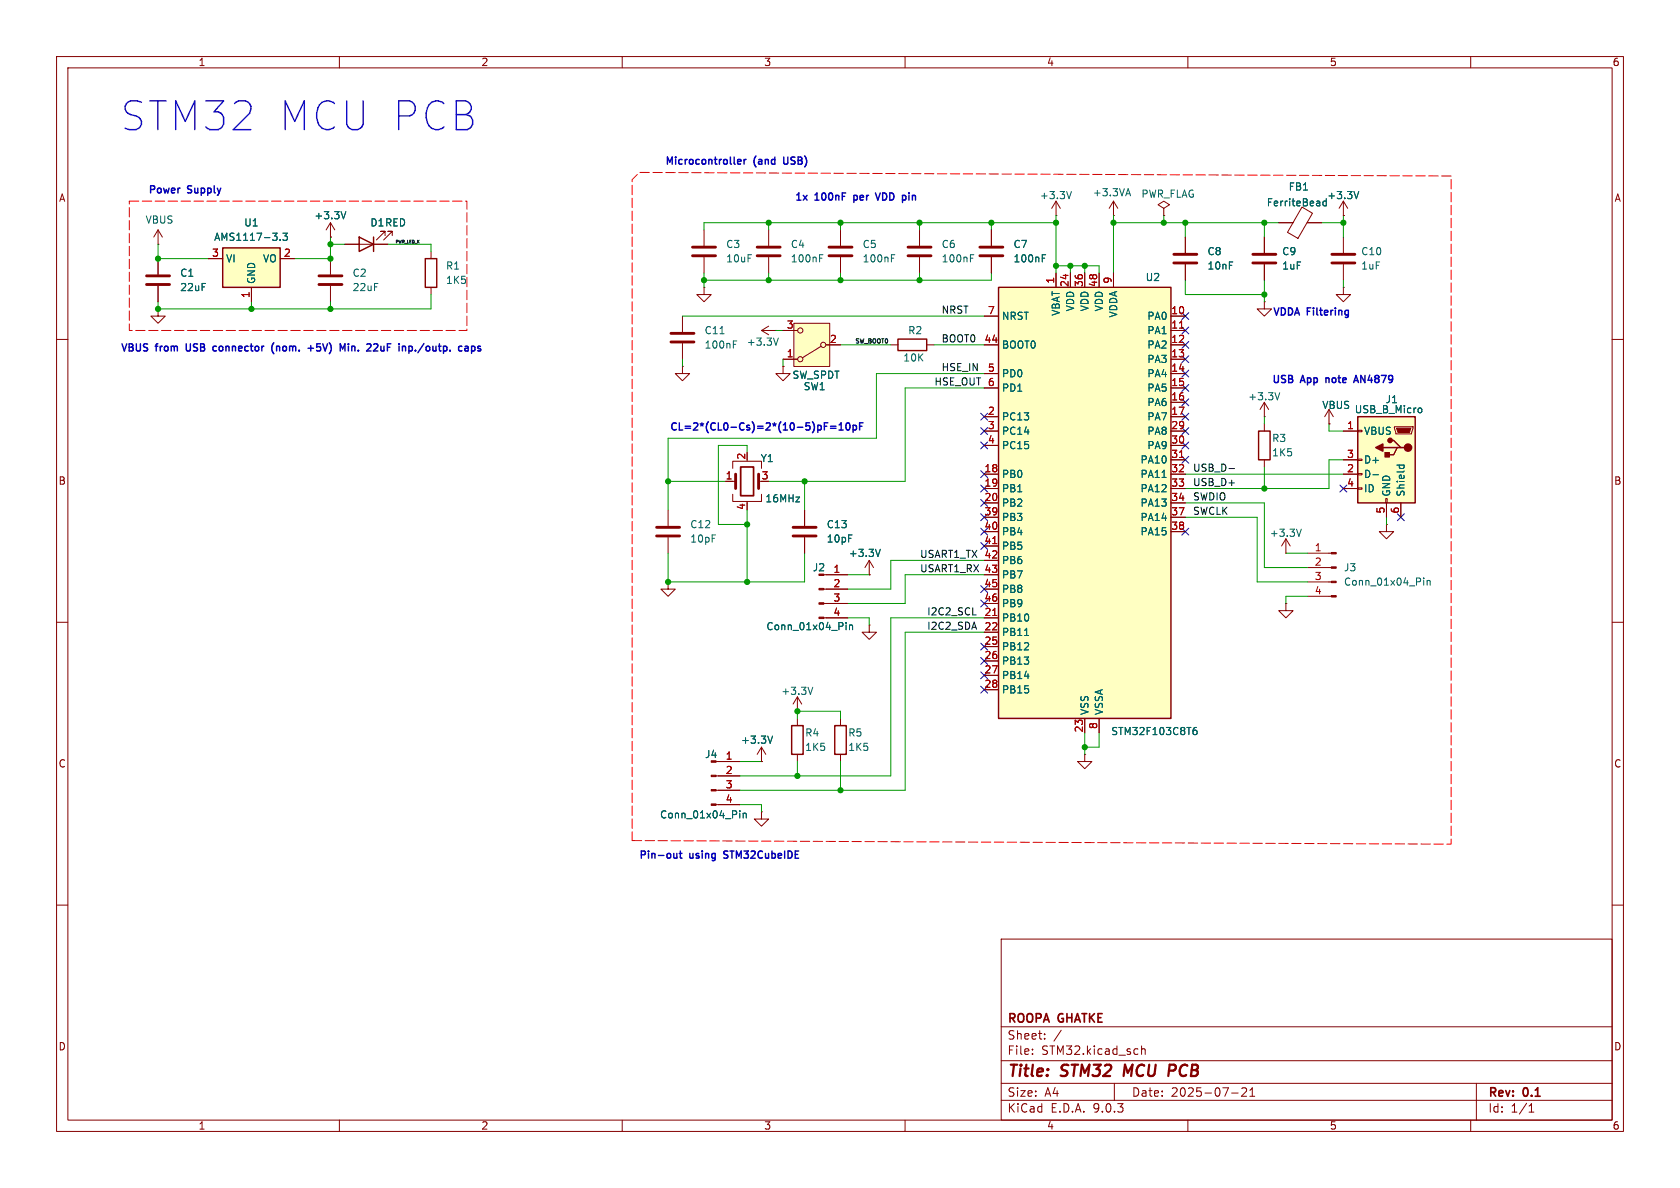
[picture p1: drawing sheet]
<svg xmlns="http://www.w3.org/2000/svg" width="297mm" height="210mm" viewBox="0 0 297 210" stroke-linecap="round" stroke-linejoin="round" font-family="sans-serif">
<g fill="none" stroke="#840000" stroke-width=".18">
<path d="M10 10h277v190h-277zM12 12h273v186h-273zM60 10v2M110 10v2M160 10v2M210 10v2M260 10v2M58.4 39.4l.8 1.2M58.4 39.4l-.7 1.2M58.4 39.4v2.5M186.7 38.1h.1M186.7 35.6l-.8 1.2"/>
<path d="M186.7 35.6l.8 1.2M186.7 35.6v2.5M27.9 43.2h.1M27.9 54.6v1.3h1.3l-1.3 1.3-1.2-1.3h1.2M27.9 54.6h.1M27.9 40.6l-.7 1.3M27.9 40.6l.8 1.3M27.9 40.6v2.6M27.9 45.7v2.8M27.9 50.5v2.8M58.4 41.9h.1M76.2 44.5v1.2"/>
<path d="M76.2 50.8v1.3M223.5 41.9v2.8M223.5 46.7v2.8M10 60h2M120.6 64.8v1.2h1.3l-1.3 1.3-1.2-1.3h1.2M120.6 64.8h.1M138.4 64.8v1.2h1.3l-1.3 1.3-1.2-1.3h1.2M138.4 64.8h.1M285 60h2M128.3 85.1h1.7M129.5 82.8v-1.3h5.1v1.3M129.5 87.4v1.2h5.1v-1.2"/>
<path d="M132.1 88.6v.3M142.2 90.2v2.8M142.2 95v2.8M153.7 99.1l.7 1.2M153.7 99.1l-.8 1.2M153.7 99.1v2.5M10 110h2M118.1 102.9v1.2h1.3l-1.3 1.3-1.3-1.3h1.3M118.1 102.9h.1M145.6 101.6h4.3M145.6 104.1h4.3M145.6 106.7h4.3"/>
<path d="M145.6 109.2h4.3M153.7 101.6h.1M153.7 110.5v1.3h-1.3l1.3 1.2 1.2-1.2h-1.2M153.7 110.5h.1M285 110h2M126.6 134.6h4.2M126.6 137.2h4.2M126.6 139.7h4.2M134.6 134.6h.1M134.6 132.1l.8 1.3M134.6 132.1l-.7 1.3M134.6 132.1v2.5"/>
<path d="M141 125.7h.1M141 123.2l-.8 1.3M141 123.2l.7 1.3M141 123.2v2.5M141 127v1.3M141 133.4v1.2M148.6 127v1.3M148.6 133.4v1.2M126.6 142.2h4.2M134.6 143.5v1.3h-1.3l1.3 1.3 1.3-1.3h-1.3M134.6 143.5h.1M10 160h2"/>
<path d="M177 166h108v32h-108zM285 160h2M60 198v2M110 198v2M160 198v2M177 194.5h108M177 191.5h108M177 187.5h108M177 181.5h108M182.5 186.3v.1M182.5 185.5v.1M184.7 183.6v.1"/>
<path d="M184.7 182.8v.1M187.6 182.1l-1.3 2M197 191.5v3M201.8 184.9v1.5M201.8 185.5l.2-.1 .4 .1 .1 .9M210 198v2M217.7 193.2h1.2M219.5 192.4l.6-.1 .2 .1 .1 .3-.9 1.1h.9M221 193.8h.8M221 192.7l.4-.4v1.5M260 198v2M261 191.5v6.5"/>
<path d="M270.3 196.6h.9M270.3 195.5l.4-.4v1.5"/>
</g>
<path d="M198.9 188.2l-.3 2M206.8 188.2h.8M207.6 189.2l-.9 .1" fill="none" stroke="#840000" stroke-width=".4"/>
<g fill="#840000" stroke="#840000" stroke-width=".18">
<path d="M125.7 137h.9v.3h-.9z"/>
<path d="M125.7 139.6h.9v.2h-.9z"/>
<path d="M125.7 142.1h.9v.3h-.9z"/>
<path d="M144.8 104h.8v.3h-.8z"/>
<path d="M144.8 106.6h.8v.2h-.8z"/>
<path d="M144.8 109.1h.8v.2h-.8z"/>
</g>
<g fill="none" stroke="#006464" stroke-width=".18">
<path d="M61.1 37.4l-.4 1.3M189.4 33.9l-.4 1.2M155.6 97.1l-.4 1.3M149.6 110.1v.1M149.6 110.5v.8M150.2 110.5v.8M150.2 110.6l.2-.1h.3v.8M136.6 130.1l-.4 1.3M143.7 121.5l-.4 1.3M130.8 143.3v.1M130.8 143.8v.8M131.4 143.8v.8"/>
<path d="M131.4 143.9l.2-.1h.3v.8"/>
</g>
<path d="M25.9 48.8h4.1M25.9 50.3h4.1M221.5 45h4.1M221.5 46.5h4.1M130 83.8v2.6M134.1 83.8v2.6M140.2 93.2h4.1M140.2 94.7h4.1" fill="none" stroke="#840000" stroke-width=".51"/>
<path d="M130.9 82.6h2.3v5h-2.3z" fill="none" stroke="#840000" stroke-width=".3"/>
<path d="M75.2 45.7h2v5.1h-2zM140 128.3h2v5.1h-2zM147.6 128.3h2v5.1h-2z" fill="none" stroke="#840000" stroke-width=".25"/>
<path d="M176.5 50.8h30.5v76.2h-30.5z" fill="#ffffc2"/>
<path d="M63.5 41.9l2.5 1.3-2.5 1.3zM66 41.9v2.6M176.5 50.8h30.5v76.2h-30.5z" fill="none" stroke="#840000" stroke-width=".25"/>
<g fill="none" stroke="#840000" stroke-width=".18">
<path d="M196.8 38.1h.1M196.8 35.6v2.5M196.8 35.6l-.7 1.2M196.8 35.6l.8 1.2M205.7 36.8l1.1-.6-1.1-.6-1 .6 1 .6v1.3M205.7 38.1h.1M58.4 45.7v2.8M58.4 50.5v2.8M61 43.2h7.6M68.1 41.7v-.8h-.8h.8l-1.6 1.5M69.3 41.7v-.8h-.7h.7l-1.5 1.5M174 55.9h2.5"/>
<path d="M186.7 48.3v2.5M189.2 48.3v2.5M191.8 48.3v2.5M194.3 48.3v2.5M196.8 48.3v2.5M207 55.9h2.5M207 58.4h2.5M209.5 41.9v2.8M209.5 46.7v2.8M174 61h2.5M174 66h2.5M174 68.6h2.5"/>
<path d="M174 73.7h2.5M174 76.2h2.5M174 78.7h2.5M207 61h2.5M207 66h2.5M207 68.6h2.5M207 73.7h2.5M207 76.2h2.5M207 78.7h2.5M207 63.5h2.5M207 71.1h2.5M174 83.8h2.5"/>
<path d="M174 86.4h2.5M174 88.9h2.5M174 91.4h2.5M174 94h2.5M174 96.5h2.5M174 99.1h2.5M207 83.8h2.5M207 86.4h2.5M207 88.9h2.5M207 91.4h2.5M207 94h2.5M207 81.3h2.5"/>
<path d="M231.1 97.8h4.3M174 101.6h2.5M174 104.1h2.5M174 106.7h2.5M174 109.2h2.5M174 111.8h2.5M174 114.3h2.5M174 116.8h2.5M174 119.4h2.5M231.1 100.3h4.3M231.1 102.9h4.3M231.1 105.4h4.3"/>
<path d="M174 121.9h2.5M191.8 133.4v1.2h1.2l-1.2 1.3-1.3-1.3h1.3M191.8 133.4h.1M191.8 127v2.5M194.3 127v2.5"/>
</g>
<path d="M208.5 58h.7M175.5 96.1h.7M208.5 80.9h.7M175.5 108.8h.7" fill="none" stroke="#a90000" stroke-width=".18"/>
<path d="M199.1 34.3h.6M199.4 33.3l.5 1.3M205.4 84.4h.8M181.1 112.3h.8M251.7 102.2v.1M251.7 102.6v.8M252.3 102.6v.8M252.3 102.7l.2-.1 .3 .1v.7M210.9 129.3l.2-.2h.3l.2 .2v.3l-.2 .3-.4-.1-.1-.2M211.5 128.6l-.4 .1-.2 .4" fill="none" stroke="#006464" stroke-width=".18"/>
<path d="M56.4 48.8h4.1M56.4 50.3h4.1M207.5 45h4.1M207.5 46.5h4.1" fill="none" stroke="#840000" stroke-width=".51"/>
<g fill="#840000" stroke="#840000" stroke-width=".18">
<path d="M235.4 97.7h.8v.2h-.8z"/>
<path d="M235.4 100.2h.8v.3h-.8z"/>
<path d="M235.4 102.7h.8v.3h-.8z"/>
<path d="M235.4 105.3h.8v.2h-.8z"/>
</g>
<path d="M39.4 43.8h10.1v7h-10.1z" fill="#ffffc2"/>
<path d="M39.4 43.8h10.1v7h-10.1z" fill="none" stroke="#840000" stroke-width=".25"/>
<path d="M36.8 45.7h2.6M44.4 50.8v2.5M49.5 45.7h2.6M227.3 106.7v1.3h1.3l-1.3 1.2-1.2-1.2h1.2M227.3 106.7h.1" fill="none" stroke="#840000" stroke-width=".18"/>
<path d="M49.5 42.4v.1M50 41.2h.8l-.4 .5 .3 .1v.6l-.1 .1-.6-.1" fill="none" stroke="#006464" stroke-width=".18"/>
<path d="M240 73.7h10.2v15.2h-10.2z" fill="#ffffc2"/>
<path d="M222.5 76.2h2v5.1h-2zM240 73.7h10.2v15.2h-10.2zM244.5 79.1h2.5M245.7 77.9h.7l1.2 1.2h.7M247.6 79.1h-.6l-.6 1.3h-1.3" fill="none" stroke="#840000" stroke-width=".25"/>
<g fill="none" stroke="#840000" stroke-width=".18">
<path d="M226.1 39.4h2.5M230.2 36.6l1.8 1.1-2.5 4.4-1.9-1zM231.1 39.4h2.6M237.5 38.1h.1M237.5 35.6l-.8 1.2M237.5 35.6l.8 1.2M237.5 35.6v2.5M135.9 40.6v2.8M135.9 45.5v2.8M148.6 40.6v2.8M148.6 45.5v2.8M162.6 40.6v2.8"/>
<path d="M162.6 45.5v2.8M223.5 53.3v1.3h1.3l-1.3 1.3-1.3-1.3h1.3M223.5 53.3h.1M237.5 50.8v1.3h1.3l-1.3 1.2-1.3-1.2h1.3M237.5 50.8h.1M237.5 41.9v2.8M237.5 46.7v2.8M223.5 73.7h.1M223.5 71.1l-.7 1.3M223.5 71.1l.8 1.3M223.5 71.1v2.6M223.5 74.9v1.3"/>
<path d="M234.9 74.9h.1M234.9 72.4l-.7 1.3M234.9 72.4l.8 1.3M234.9 72.4v2.5M237.5 76.2h2.5M240 76.1h.8v.2h-.8zM246.5 75.4h3.3v.3l-.2 1h-2.8zM223.5 81.3v1.3M227.3 97.8h.1M227.3 95.3l-.7 1.2M227.3 95.3l.8 1.2M227.3 95.3v2.5"/>
<path d="M237.5 81.3h2.5M237.5 83.8h2.5M237.5 86.4h2.5M240 81.2h.8v.2h-.8zM240 83.7h.8v.2h-.8zM240 86.2h.8v.3h-.8zM245 88.1h.2v.8h-.2zM245.1 92.7v1.3h1.3l-1.3 1.3-1.3-1.3h1.3M245.1 92.7h.1M245.1 88.9v2.5M247.6 88.9v2.5"/>
</g>
<path d="M246.9 75.7h2.5l-.2 .8h-2.1z" fill="#840000" stroke="#840000" stroke-width=".18"/>
<g fill="#840000" stroke="#840000" stroke-width=".25">
<path d="M244.9 80h.7v.8h-.7z"/>
<path d="M243.2 79.1l1.3-.6v1.3z"/>
<circle cx="248.9" cy="79.1" r=".63"/>
<circle cx="245.7" cy="77.9" r=".38"/>
</g>
<g fill="none" stroke="#006464" stroke-width=".18">
<path d="M234.1 35.5l-.2 .3v.4l.2 .2 .4-.1M234.5 35.1v1.3M240.2 33.9l-.4 1.2M144.9 45.6h.4M144.9 45h.6M157.6 45.6h.4M157.6 45h.6M171.6 45.6h.4M171.6 45h.6M226.2 69.4l-.4 1.3M250.9 72.1l.3 .1 .2 .2-.1 .4-.4 .2M230.1 93.5l-.5 1.3"/>
<path d="M242.7 83.9h1M247 82.2h1.2M247.4 82.2v.4M248.2 82.2v.4"/>
</g>
<path d="M133.9 43.7h4M133.9 45.2h4M146.6 43.7h4M146.6 45.2h4M160.5 43.7h4.1M160.5 45.2h4.1M235.5 45h4M235.5 46.5h4" fill="none" stroke="#840000" stroke-width=".51"/>
<path d="M140.3 57.2h6.4v7.6h-6.4z" fill="#ffffc2"/>
<g fill="none" stroke="#840000" stroke-width=".18">
<path d="M226.1 39.4h2.5M231.1 39.4h2.6M237.5 38.1h.1M27.9 45.7v2.8M27.9 50.5v2.8M36.8 45.7h2.6M44.4 50.8v2.5M49.5 45.7h2.6M58.4 41.9h.1M61 43.2h2.5M66 43.2h2.6M120.6 55.9v2.8"/>
<path d="M124.5 50.8v1.3h1.2l-1.2 1.2-1.3-1.2h1.3M124.5 50.8h.1M124.5 40.6v2.8M124.5 45.5v2.8M134.6 58.4h2.6M134.6 58.4l1.3 .8M135.9 57.7l-1.3 .7M137.2 58.4h.1M138.4 58.4h2.6M140.3 57.2h6.4v7.6h-6.4zM174 55.9h2.5M175.3 40.6v2.8"/>
<path d="M175.3 45.5v2.8M186.7 48.3v2.5M189.2 48.3v2.5M191.8 48.3v2.5M194.3 48.3v2.5M196.8 48.3v2.5M207 58.4h2.5M207 55.9h2.5M209.5 41.9v2.8M209.5 46.7v2.8M223.5 41.9v2.8M223.5 46.7v2.8"/>
<path d="M120.6 60.7v2.8M138.4 64.8h.1M138.4 63.5h2.6M145.2 61.2l-3.3 2M146 61h2.6M157.5 61h1.2M163.8 61h1.3M174 61h2.5M174 76.2h2.5M174 66h2.5M174 68.6h2.5M174 73.7h2.5"/>
<path d="M174 78.7h2.5M207 61h2.5M207 63.5h2.5M207 76.2h2.5M207 66h2.5M207 68.6h2.5M207 73.7h2.5M207 78.7h2.5M207 71.1h2.5M234.9 74.9h.1M237.5 76.2h2.5M118.1 90.2v2.8"/>
<path d="M118.1 95v2.8M128.3 85.1h1.2M142.2 90.2v2.8M142.2 95v2.8M174 83.8h2.5M174 86.4h2.5M174 88.9h2.5M174 91.4h2.5M174 94h2.5M174 96.5h2.5M174 99.1h2.5M207 81.3h2.5"/>
<path d="M207 83.8h2.5M207 86.4h2.5M207 88.9h2.5M207 91.4h2.5M207 94h2.5M237.5 81.3h2.5M237.5 83.8h2.5M237.5 86.4h2.5M245.1 88.9v2.5M247.6 88.9v2.5M146 101.6h3.9M146 104.1h3.9"/>
<path d="M146 106.7h3.9M146 109.2h3.9M153.7 101.6h.1M174 101.6h2.5M174 104.1h2.5M174 106.7h2.5M174 109.2h2.5M174 111.8h2.5M174 114.3h2.5M174 116.8h2.5M174 119.4h2.5M127 134.6h3.8"/>
<path d="M127 137.2h3.8M127 139.7h3.8M134.6 134.6h.1M174 121.9h2.5M191.8 127v2.5M194.3 127v2.5M127 142.2h3.8"/>
<circle cx="141.5" cy="58.4" r=".46"/>
<circle cx="141.5" cy="63.5" r=".46"/>
<circle cx="145.5" cy="61" r=".46"/>
</g>
<path d="M158.7 59.9h5.1v2.1h-5.1z" fill="none" stroke="#840000" stroke-width=".25"/>
<path d="M118.6 58.9h4.1M122.4 43.7h4.1M122.4 45.2h4.1M173.2 43.7h4.1M173.2 45.2h4.1M118.6 60.5h4.1M116.1 93.2h4M116.1 94.7h4" fill="none" stroke="#840000" stroke-width=".51"/>
<g fill="none" stroke="#006464" stroke-width=".18">
<path d="M61.1 37.4l-.4 1.3M234.1 35.5l-.2 .3v.4l.2 .2 .4-.1M234.5 35.1v1.3M240.2 33.9l-.4 1.2M49.5 42.4v.1M50 41.2h.8l-.4 .5 .3 .1v.6l-.1 .1-.6-.1M127.3 59h.7M137.6 59.8l-.4 1.2M184.3 45.6h.4M184.3 45h.6M129.7 60.9h.4M129.7 60.3h.6"/>
<path d="M250.9 72.1l.3 .1 .2 .2-.1 .4-.4 .2M155.6 97.1l-.4 1.3M205.4 84.4h.8M242.7 83.9h1M247 82.2h1.2M247.4 82.2v.4M248.2 82.2v.4M149.6 110.1v.1M149.6 110.5v.8M150.2 110.5v.8M150.2 110.6l.2-.1h.3v.8M181.1 112.3h.8"/>
<path d="M136.6 130.1l-.4 1.3M210.9 129.3l.2-.2h.3l.2 .2v.3l-.2 .3-.4-.1-.1-.2M211.5 128.6l-.4 .1-.2 .4M130.8 143.3v.1M130.8 143.8v.8M131.4 143.8v.8M131.4 143.9l.2-.1h.3v.8"/>
</g>
<path d="M22.9 35.6h59.6v22.8h-59.6v-22.8M111.8 148.6l144.7 .6v-118.1l-143.5-.6-1.2 1.3v116.8" fill="none" stroke="#f00" stroke-width=".18" stroke-dasharray="1.7 .6"/>
<path d="M217.3 82.8h.9M172 108.7h.6" fill="none" stroke="#0f0f0f" stroke-width=".18"/>
<g fill="none" stroke="#009600" stroke-width=".18">
<path d="M135.9 39.4v1.2M148.6 39.4v1.2M162.6 39.4v1.2M175.3 39.4v1.2M186.7 39.4h-62.2v1.2M186.7 38.1v10.2M196.8 39.4h29.3M196.8 38.1v10.2M205.7 38.1v1.3M209.5 39.4v2.5M223.5 39.4v2.5M233.7 39.4h3.8"/>
<path d="M237.5 38.1v3.8M27.9 43.2v2.5h8.9M44.4 53.3v1.3M58.4 41.9v3.8h-6.3M58.4 53.3v1.3M58.4 43.2h2.6M68.6 43.2h7.6v1.3M76.2 52.1v2.5h-48.3v-1.3M120.6 55.9h53.4M124.5 48.3v2.5M135.9 48.3v1.2M137.2 58.4h1.2"/>
<path d="M148.6 48.3v1.2M162.6 48.3v1.2M175.3 48.3v1.2h-50.8M186.7 47h7.6v1.3M189.2 47v1.3M191.8 47v1.3M209.5 49.5v2.6h14M223.5 49.5v3.8M237.5 49.5v1.3M120.6 63.5v1.3M138.4 63.5v1.3M148.6 61h8.9"/>
<path d="M165.1 61h8.9M174 68.6h-14v16.5h-24.1M174 66h-19.1v11.5h-36.8v12.7M223.5 73.7v1.2M234.9 74.9v1.3h2.6M118.1 97.8v5.1h24.1v-5.1M118.1 85.1h10.2M132.1 80v-1.3h-5.1v14h5.1M132.1 90.2v12.7M142.2 85.1v5.1M174 99.1h-16.5v5h-7.6M209.5 91.4h12.7v11.5h8.9"/>
<path d="M209.5 88.9h14v11.4h7.6M209.5 83.8h28M223.5 82.6v3.8M227.3 97.8h3.8M237.5 81.3h-2.6v5.1h-25.4M245.1 91.4v1.3M149.9 109.2h3.8v1.3M149.9 101.6h3.8M174 101.6h-14v5.1h-10.1M174 111.8h-14v27.9h-29.2M174 109.2h-16.5v28h-26.7M231.1 105.4h-3.8v1.3"/>
<path d="M130.8 134.6h3.8M141 127v-1.3h7.6v1.3M141 134.6v2.6M148.6 134.6v5.1M191.8 129.5v3.9M194.3 129.5v2.6h-2.5M130.8 142.2h3.8v1.3"/>
</g>
<g fill="none" stroke="#000084" stroke-width=".18">
<path d="M208.9 57.8l1.3 1.2M208.9 55.3l1.3 1.2M210.2 57.8l-1.3 1.2M210.2 55.3l-1.3 1.2M173.4 78.1l1.2 1.2M173.4 73.1l1.2 1.2M173.4 75.6l1.2 1.2M174.6 78.1l-1.2 1.2M174.6 73.1l-1.2 1.2M174.6 75.6l-1.2 1.2M208.9 78.1l1.3 1.2M208.9 75.6l1.3 1.2"/>
<path d="M208.9 68l1.3 1.2M208.9 70.5l1.3 1.2M208.9 73.1l1.3 1.2M208.9 65.4l1.3 1.2M208.9 60.4l1.3 1.2M208.9 62.9l1.3 1.2M210.2 60.4l-1.3 1.2M210.2 70.5l-1.3 1.2M210.2 78.1l-1.3 1.2M210.2 75.6l-1.3 1.2M210.2 68l-1.3 1.2M210.2 73.1l-1.3 1.2"/>
<path d="M210.2 65.4l-1.3 1.2M210.2 62.9l-1.3 1.2M173.4 95.9l1.2 1.2M173.4 93.4l1.2 1.2M173.4 90.8l1.2 1.2M173.4 85.8l1.2 1.2M173.4 88.3l1.2 1.2M173.4 83.2l1.2 1.2M174.6 95.9l-1.2 1.2M174.6 93.4l-1.2 1.2M174.6 90.8l-1.2 1.2M174.6 85.8l-1.2 1.2"/>
<path d="M174.6 88.3l-1.2 1.2M174.6 83.2l-1.2 1.2M208.9 93.4l1.3 1.2M208.9 80.7l1.3 1.2M210.2 80.7l-1.3 1.2M210.2 93.4l-1.3 1.2M236.9 85.8l1.2 1.2M238.1 85.8l-1.2 1.2M247 90.8l1.3 1.2M248.3 90.8l-1.3 1.2M173.4 106.1l1.2 1.2M173.4 116.2l1.2 1.2"/>
<path d="M173.4 118.8l1.2 1.2M173.4 113.7l1.2 1.2M173.4 103.5l1.2 1.2M174.6 106.1l-1.2 1.2M174.6 116.2l-1.2 1.2M174.6 118.8l-1.2 1.2M174.6 113.7l-1.2 1.2M174.6 103.5l-1.2 1.2M173.4 121.3l1.2 1.2M174.6 121.3l-1.2 1.2"/>
</g>
<g fill="none" stroke="#0000c2" stroke-width=".25">
<path d="M130.8 28.2l.2 .3-.6 .1M130.9 29h-.1M131.5 28.2v.8M131.9 28.2l-.4 .2M154.8 34.1l.4 1.3 .4-1.3M37.6 61.8l.2 .2h.3M38.1 61.2l-.3 .1-.2 .1M48.4 60.6a1.46 1.46 0 0 0 0 1.9M48.9 61.2v.8M49.1 61.2l-.2 .1M54.5 61.6h.9M54.9 61.1v.9"/>
<path d="M60.6 61.7l.4-.9v1.2M61.6 60.8v.1M61.6 61.2v.8M66.7 60.8l.1 .2-.1 .3-.7 .7h.8M67.3 61.2l.1 .8M72.4 61.2l.4 .1 .1 .1-.1 .5-.4 .1M73.4 61.9v.1M82.3 61.2l.4 .1 .1 .7M82.8 62h-.5M82.8 61.5l-.5 .1M83.4 61.3l.3-.1 .3 .2-.2 .6h-.4M83.4 61.2v1.3"/>
<path d="M84.5 62h.3M84.6 61.2l-.1 .2 .1 .2M145.7 75.4h.5M145.7 74.7h.6M146.8 75.4h1M146.8 75.7h1M148.3 76h.8M148.3 75.1l.4-.4v1.3M149.7 74.8l.1-.1a.68 .68 0 0 1 .5 .7 .68 .68 0 0 1-.5 .6 .84 .84 0 0 1-.1-1.2zM150.8 75.2h.4l.2 .2-.1 .6h-.5M150.8 75.2v1.2M152 75.4h.4"/>
<path d="M152.6 74.7h-.6v1.3M239.3 67.6l.4-1.2 .5 1.2M239.4 67.3h.6M119.7 150.9v.8M119.7 151.6l-.2 .1M120.1 150.9h.5M120.3 150.4v1.1l.3 .2"/>
</g>
<path d="M208.5 58h.7M175.5 96.1h.7M208.5 80.9h.7M175.5 108.8h.7" fill="none" stroke="#a90000" stroke-width=".18"/>
<g fill="#009600" stroke="#009600" stroke-width=".18">
<circle cx="118.1" cy="85.1" r=".46"/>
<circle cx="124.5" cy="49.5" r=".46"/>
<circle cx="135.9" cy="39.4" r=".46"/>
<circle cx="142.2" cy="85.1" r=".46"/>
<circle cx="162.6" cy="49.5" r=".46"/>
<circle cx="148.6" cy="49.5" r=".46"/>
<circle cx="141" cy="137.2" r=".46"/>
<circle cx="148.6" cy="139.7" r=".46"/>
<circle cx="118.1" cy="102.9" r=".46"/>
<circle cx="141" cy="125.7" r=".46"/>
<circle cx="132.1" cy="102.9" r=".46"/>
<circle cx="132.1" cy="92.7" r=".46"/>
<circle cx="58.4" cy="45.7" r=".46"/>
<circle cx="58.4" cy="43.2" r=".46"/>
<circle cx="135.9" cy="49.5" r=".46"/>
<circle cx="27.9" cy="45.7" r=".46"/>
<circle cx="27.9" cy="54.6" r=".46"/>
<circle cx="44.4" cy="54.6" r=".46"/>
<circle cx="58.4" cy="54.6" r=".46"/>
<circle cx="148.6" cy="39.4" r=".46"/>
<circle cx="162.6" cy="39.4" r=".46"/>
<circle cx="186.7" cy="47" r=".46"/>
<circle cx="175.3" cy="39.4" r=".46"/>
<circle cx="186.7" cy="39.4" r=".46"/>
<circle cx="223.5" cy="52.1" r=".46"/>
<circle cx="209.5" cy="39.4" r=".46"/>
<circle cx="205.7" cy="39.4" r=".46"/>
<circle cx="191.8" cy="47" r=".46"/>
<circle cx="189.2" cy="47" r=".46"/>
<circle cx="223.5" cy="39.4" r=".46"/>
<circle cx="237.5" cy="39.4" r=".46"/>
<circle cx="196.8" cy="39.4" r=".46"/>
<circle cx="191.8" cy="132.1" r=".46"/>
<circle cx="223.5" cy="86.4" r=".46"/>
</g>
<g font-size="7.1" fill="#270eff">
<text x="21.3" y="23.5">STM32</text>
<text x="49.1" y="23.5">MCU PCB</text>
</g>
<g font-size="2.8" fill="#840000">
<text x="178" y="190.9">Title:</text>
<text x="187.7" y="190.9">STM32</text>
<text x="199.5" y="190.9">MCU</text>
<text x="208.2" y="190.9">PCB</text>
</g>
<g font-size="2.1" fill="#840000">
<text x="178" y="184">Sheet:</text>
<text x="178" y="181.2">ROOPA</text>
<text x="187.2" y="181.2">GHATKE</text>
<text x="178" y="186.7">File:</text>
<text x="184.1" y="186.7">STM32.kicad_sch</text>
<text x="178" y="196.9">KiCad</text>
<text x="178" y="194.1">Size:</text>
<text x="184.7" y="194.1">A4</text>
<text x="185.7" y="196.9">E.D.A.</text>
<text x="193.3" y="196.9">9.0.3</text>
<text x="200" y="194.1">Date:</text>
<text x="207" y="194.1">2025-07-21</text>
<text x="263" y="194.3">Rev:</text>
<text x="263" y="196.9">Id:</text>
<text x="267.1" y="196.9">1/1</text>
<text x="269.4" y="194.3">0.1</text>
</g>
<g font-size="1.8" fill="#840000">
<text x="35" y="11.9">1</text>
<text x="85" y="11.9">2</text>
<text x="135" y="11.9">3</text>
<text x="185" y="11.9">4</text>
<text x="235" y="11.9">5</text>
<text x="285" y="11.9">6</text>
<text x="10.3" y="35.9">A</text>
<text x="285.3" y="35.9">A</text>
<text x="10.3" y="85.9">B</text>
<text x="285.3" y="85.9">B</text>
<text x="10.3" y="135.9">C</text>
<text x="285.3" y="135.9">C</text>
<text x="10.3" y="185.9">D</text>
<text x="285.3" y="185.9">D</text>
<text x="35" y="199.9">1</text>
<text x="85" y="199.9">2</text>
<text x="135" y="199.9">3</text>
<text x="185" y="199.9">4</text>
<text x="235" y="199.9">5</text>
<text x="285" y="199.9">6</text>
</g>
<g font-size="1.8" fill="#0000c2">
<text x="117.4" y="29.5">Microcontroller</text>
<text x="133.2" y="29.5">(and</text>
<text x="139" y="29.5">USB)</text>
<text x="26.1" y="34.5">Power</text>
<text x="33.2" y="34.5">Supply</text>
<text x="140.4" y="35.8">1x</text>
<text x="144.1" y="35.8">100nF</text>
<text x="151.4" y="35.8">per</text>
<text x="155.9" y="35.8">VDD</text>
<text x="161" y="35.8">pin</text>
<text x="224.9" y="56.1">VDDA Filtering</text>
<text x="21.2" y="62.5">VBUS</text>
<text x="27.6" y="62.5">from</text>
<text x="33.4" y="62.5">USB</text>
<text x="38.7" y="62.5">connector</text>
<text x="49.5" y="62.5">(nom.</text>
<text x="56.4" y="62.5">+5V)</text>
<text x="62.6" y="62.5">Min.</text>
<text x="67.9" y="62.5">22uF</text>
<text x="74.1" y="62.5">inp./outp.</text>
<text x="85.1" y="62.5">caps</text>
<text x="224.7" y="68.1">USB</text>
<text x="230" y="68.1">App</text>
<text x="234.9" y="68.1">note</text>
<text x="240.5" y="68.1">AN4879</text>
<text x="118.3" y="76.5">CL=2*(CL0-Cs)=2*(10-5)pF=10pF</text>
<text x="112.8" y="152.2">Pin-out</text>
<text x="121.9" y="152.2">using</text>
<text x="128.5" y="152.2">STM32CubeIDE</text>
</g>
<g font-size="1.8" fill="#006464">
<text x="183.7" y="35.4">+3.3V</text>
<text x="193.1" y="34.9">+3.3VA</text>
<text x="201.7" y="35.2">PWR_FLAG</text>
<text x="227.7" y="33.9">FB1</text>
<text x="234.5" y="35.4">+3.3V</text>
<text x="25.6" y="39.7">VBUS</text>
<text x="43.1" y="40.2">U1</text>
<text x="55.5" y="39">+3.3V</text>
<text x="65.4" y="40.2">D1 RED</text>
<text x="223.8" y="36.7">FerriteBead</text>
<text x="37.8" y="42.8">AMS1117-3.3</text>
<text x="39.9" y="46.6">VI</text>
<text x="46.4" y="46.6">VO</text>
<text x="78.7" y="47.9">R1</text>
<text x="128.3" y="44">C3</text>
<text x="128.3" y="46.6">10uF</text>
<text x="139.7" y="44">C4</text>
<text x="139.7" y="46.6">100nF</text>
<text x="152.4" y="44">C5</text>
<text x="152.4" y="46.6">100nF</text>
<text x="166.4" y="44">C6</text>
<text x="166.4" y="46.6">100nF</text>
<text x="179.1" y="44">C7</text>
<text x="179.1" y="46.6">100nF</text>
<text x="213.4" y="45.3">C8</text>
<text x="213.4" y="47.9">10nF</text>
<text x="226.6" y="45.3">C9</text>
<text x="226.6" y="47.9">1uF</text>
<text x="240.5" y="47.9">1uF</text>
<text x="240.5" y="45.3">C10</text>
<text x="31.8" y="49.1">C1</text>
<text x="31.8" y="51.7">22uF</text>
<text x="45.3" y="50.3" transform="rotate(-90 45.3 50.3)">GND</text>
<text x="62.2" y="49.1">C2</text>
<text x="62.2" y="51.7">22uF</text>
<text x="78.7" y="50.4">1K5</text>
<text x="202.4" y="49.9">U2</text>
<text x="124.5" y="59.3">C11</text>
<text x="160.5" y="59.3">R2</text>
<text x="177" y="56.7">NRST</text>
<text x="187.6" y="55.9" transform="rotate(-90 187.6 55.9)">VBAT</text>
<text x="190.1" y="55.1" transform="rotate(-90 190.1 55.1)">VDD</text>
<text x="192.6" y="55.1" transform="rotate(-90 192.6 55.1)">VDD</text>
<text x="195.2" y="55.1" transform="rotate(-90 195.2 55.1)">VDD</text>
<text x="197.7" y="56.2" transform="rotate(-90 197.7 56.2)">VDDA</text>
<text x="202.7" y="56.7">PA0</text>
<text x="202.7" y="59.3">PA1</text>
<text x="124.5" y="61.8">100nF</text>
<text x="131.9" y="61.3">+3.3V</text>
<text x="159.6" y="64.1">10K</text>
<text x="177" y="61.8">BOOT0</text>
<text x="202.7" y="61.8">PA2</text>
<text x="202.7" y="64.4">PA3</text>
<text x="140" y="67.2">SW_SPDT</text>
<text x="142" y="69.2">SW1</text>
<text x="177" y="66.9">PD0</text>
<text x="177" y="69.4">PD1</text>
<text x="202.7" y="66.9">PA4</text>
<text x="202.7" y="69.4">PA5</text>
<text x="202.7" y="72">PA6</text>
<text x="220.6" y="71">+3.3V</text>
<text x="244.9" y="71.5">J1</text>
<text x="177" y="74.5">PC13</text>
<text x="177" y="77.1">PC14</text>
<text x="202.7" y="74.5">PA7</text>
<text x="202.7" y="77.1">PA8</text>
<text x="233.7" y="72.5">VBUS</text>
<text x="239.4" y="73.3">USB_B_Micro</text>
<text x="241" y="77.1">VBUS</text>
<text x="134.4" y="81.9">Y1</text>
<text x="177" y="79.6">PC15</text>
<text x="201.5" y="82.1">PA10</text>
<text x="202.7" y="79.6">PA9</text>
<text x="224.8" y="78.3">R3</text>
<text x="224.8" y="80.9">1K5</text>
<text x="241" y="82.1">D+</text>
<text x="135.2" y="89">16MHz</text>
<text x="177" y="84.7">PB0</text>
<text x="177" y="87.2">PB1</text>
<text x="177" y="89.8">PB2</text>
<text x="201.5" y="84.7">PA11</text>
<text x="201.5" y="87.2">PA12</text>
<text x="201.5" y="89.8">PA13</text>
<text x="241" y="84.7">D-</text>
<text x="241" y="87.2">ID</text>
<text x="246" y="87.9" transform="rotate(-90 246 87.9)">GND</text>
<text x="248.5" y="87.9" transform="rotate(-90 248.5 87.9)">Shield</text>
<text x="121.9" y="93.6">C12</text>
<text x="146.1" y="93.6">C13</text>
<text x="177" y="92.3">PB3</text>
<text x="177" y="94.8">PB4</text>
<text x="201.5" y="92.3">PA14</text>
<text x="201.5" y="94.8">PA15</text>
<text x="224.4" y="95.1">+3.3V</text>
<text x="121.9" y="96.1">10pF</text>
<text x="143.6" y="101.2">J2</text>
<text x="146.1" y="96.1">10pF</text>
<text x="150" y="98.7">+3.3V</text>
<text x="177" y="97.4">PB5</text>
<text x="177" y="99.9">PB6</text>
<text x="237.5" y="101.2">J3</text>
<text x="177" y="102.5">PB7</text>
<text x="177" y="105">PB8</text>
<text x="177" y="107.5">PB9</text>
<text x="237.5" y="103.7">Conn_01x04_Pin</text>
<text x="135.4" y="111.6">Conn_01x04_Pin</text>
<text x="177" y="110.1">PB10</text>
<text x="177" y="112.6">PB11</text>
<text x="177" y="115.2">PB12</text>
<text x="177" y="117.7">PB13</text>
<text x="138" y="123">+3.3V</text>
<text x="177" y="120.2">PB14</text>
<text x="177" y="122.8">PB15</text>
<text x="130.9" y="131.7">+3.3V</text>
<text x="142.2" y="130.4">R4</text>
<text x="149.9" y="130.4">R5</text>
<text x="192.6" y="126.5" transform="rotate(-90 192.6 126.5)">VSS</text>
<text x="195.2" y="126.5" transform="rotate(-90 195.2 126.5)">VSSA</text>
<text x="196.4" y="130.1">STM32F103C8T6</text>
<text x="124.5" y="134.2">J4</text>
<text x="142.2" y="132.9">1K5</text>
<text x="149.9" y="132.9">1K5</text>
<text x="116.6" y="144.9">Conn_01x04_Pin</text>
</g>
<g font-size="1.8" fill="#a90000">
<text x="37.4" y="45.5">3</text>
<text x="50.1" y="45.5">2</text>
<text x="44.2" y="52.8" transform="rotate(-90 44.2 52.8)">1</text>
<text x="186.4" y="50.2" transform="rotate(-90 186.4 50.2)">1</text>
<text x="189" y="50.8" transform="rotate(-90 189 50.8)">24</text>
<text x="191.5" y="50.8" transform="rotate(-90 191.5 50.8)">36</text>
<text x="194.1" y="50.8" transform="rotate(-90 194.1 50.8)">48</text>
<text x="196.6" y="50.2" transform="rotate(-90 196.6 50.2)">9</text>
<text x="139" y="58.2">3</text>
<text x="174.6" y="55.6">7</text>
<text x="207" y="55.6">10</text>
<text x="207" y="58.2">11</text>
<text x="139" y="63.2">1</text>
<text x="146.6" y="60.7">2</text>
<text x="173.9" y="60.7">44</text>
<text x="174.6" y="65.8">5</text>
<text x="207" y="60.7">12</text>
<text x="207" y="63.2">13</text>
<text x="207" y="65.8">14</text>
<text x="174.6" y="68.3">6</text>
<text x="207" y="68.3">15</text>
<text x="207" y="70.9">16</text>
<text x="174.6" y="73.4">2</text>
<text x="174.6" y="75.9">3</text>
<text x="207" y="73.4">17</text>
<text x="207" y="75.9">29</text>
<text x="238.1" y="75.9">1</text>
<text x="131.8" y="81.4" transform="rotate(-90 131.8 81.4)">2</text>
<text x="173.9" y="83.6">18</text>
<text x="174.6" y="78.5">4</text>
<text x="207" y="78.5">30</text>
<text x="207" y="81">31</text>
<text x="207" y="83.6">32</text>
<text x="238.1" y="81">3</text>
<text x="238.1" y="83.6">2</text>
<text x="128.2" y="84.8">1</text>
<text x="134.5" y="84.8">3</text>
<text x="173.9" y="86.1">19</text>
<text x="173.9" y="88.6">20</text>
<text x="207" y="86.1">33</text>
<text x="207" y="88.6">34</text>
<text x="238.1" y="86.1">4</text>
<text x="131.8" y="90.2" transform="rotate(-90 131.8 90.2)">4</text>
<text x="173.9" y="91.2">39</text>
<text x="173.9" y="93.7">40</text>
<text x="207" y="91.2">37</text>
<text x="207" y="93.7">38</text>
<text x="244.9" y="90.9" transform="rotate(-90 244.9 90.9)">5</text>
<text x="247.4" y="90.9" transform="rotate(-90 247.4 90.9)">6</text>
<text x="147.2" y="101.3">1</text>
<text x="173.9" y="96.3">41</text>
<text x="173.9" y="98.8">42</text>
<text x="173.9" y="101.3">43</text>
<text x="232.3" y="97.5">1</text>
<text x="232.3" y="100.1">2</text>
<text x="147.2" y="103.9">2</text>
<text x="147.2" y="106.4">3</text>
<text x="173.9" y="103.9">45</text>
<text x="173.9" y="106.4">46</text>
<text x="232.3" y="102.6">3</text>
<text x="232.3" y="105.2">4</text>
<text x="147.2" y="109">4</text>
<text x="173.9" y="109">21</text>
<text x="173.9" y="111.5">22</text>
<text x="173.9" y="114">25</text>
<text x="173.9" y="116.6">26</text>
<text x="173.9" y="119.1">27</text>
<text x="173.9" y="121.7">28</text>
<text x="191.5" y="129.6" transform="rotate(-90 191.5 129.6)">23</text>
<text x="194.1" y="129" transform="rotate(-90 194.1 129)">8</text>
<text x="128.2" y="134.4">1</text>
<text x="128.2" y="136.9">2</text>
<text x="128.2" y="139.4">3</text>
<text x="128.2" y="142">4</text>
</g>
<g font-size="1.8" fill="#0f0f0f">
<text x="166.4" y="55.5">NRST</text>
<text x="166.4" y="65.7">HSE_IN</text>
<text x="166.4" y="60.6">BOOT0</text>
<text x="165.1" y="68.2">HSE_OUT 6</text>
<text x="210.8" y="83.5">USB_D-</text>
<text x="210.8" y="86">USB_D+</text>
<text x="210.8" y="88.6">SWDIO</text>
<text x="210.8" y="91.1">SWCLK</text>
<text x="162.6" y="101.3">USART1_RX 43</text>
<text x="162.6" y="98.7">USART1_TX 42</text>
<text x="163.8" y="111.4">I2C2_SDA</text>
<text x="163.8" y="108.9">I2C2_SCL</text>
</g>
<text font-size="1.1" fill="#0f0f0f" x="151.1" y="60.8">SW_BOOT0</text>
<text font-size=".7" fill="#0f0f0f" x="69.8" y="43">PWR_LED_K</text>
</svg>
